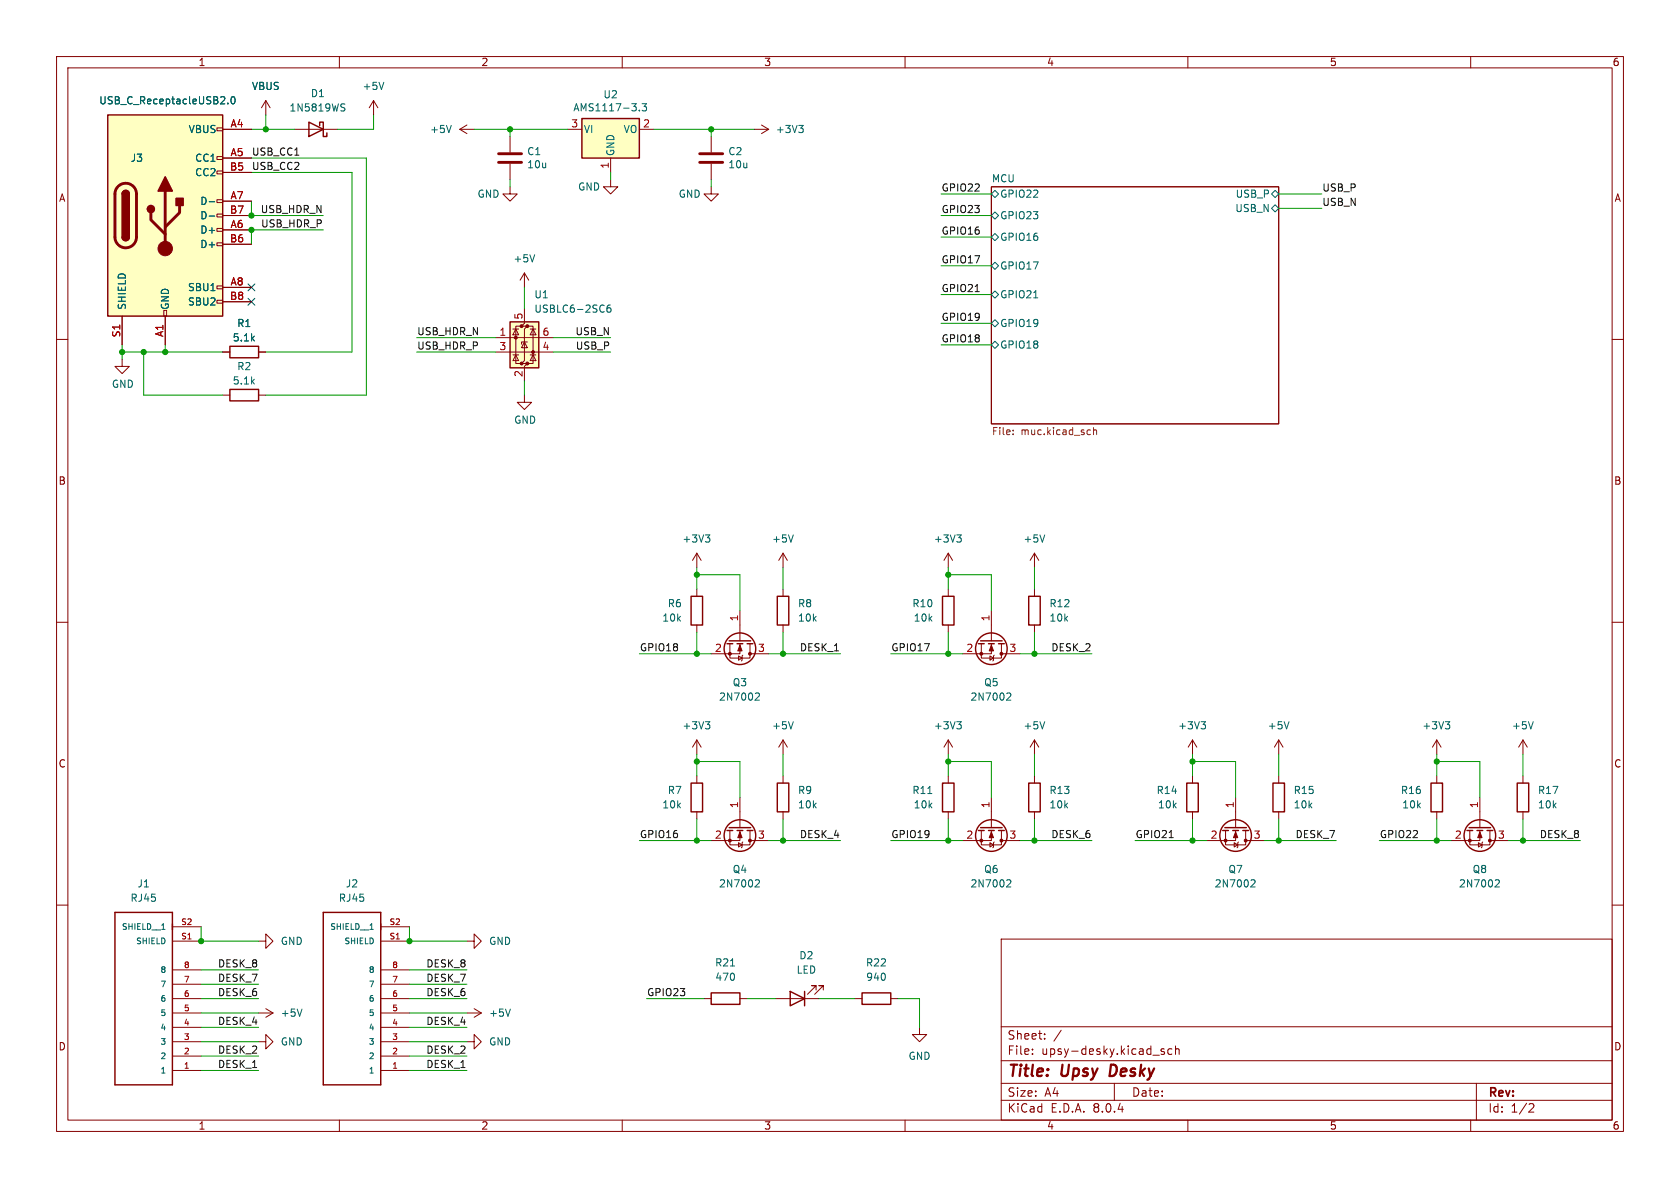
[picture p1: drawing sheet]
<svg xmlns="http://www.w3.org/2000/svg" width="297mm" height="210mm" viewBox="0 0 297 210" stroke-linecap="round" stroke-linejoin="round" font-family="sans-serif">
<g fill="none" stroke="#840000" stroke-width=".18">
<path d="M10 10h277v190h-277zM12 12h273v186h-273zM60 10v2M110 10v2M160 10v2M210 10v2M260 10v2M107.9 31.8v1.2h1.3l-1.3 1.3-1.2-1.3h1.2M125.7 24.1v2.8M125.7 29v2.8M133.3 22.9h2.6M134.6 22.1l1.3 .8"/>
<path d="M135.9 22.9l-1.3 .7M175.3 33h50.8v41.9h-50.8zM10 60h2M285 60h2M21.6 63.5v1.3h1.3l-1.3 1.2-1.3-1.2h1.3M10 110h2M285 110h2M123.2 137.2v1.2M138.4 130.8l-.7 1.3M138.4 130.8v2.6M138.4 130.8l.8 1.3M167.6 130.8l-.7 1.3"/>
<path d="M167.6 130.8v2.6M167.6 130.8l.8 1.3M182.9 130.8l-.8 1.3M182.9 130.8v2.6M182.9 130.8l.7 1.3M10 160h2M123.2 143.5v1.3M173.5 146.8v2.6h3.5v-2.6M175 149l.6 .4-.6 .3zM175.3 146.8v1.8h-5.1M175.3 141v5.3M175.8 148.8l-.2 .2v.7l-.1 .2"/>
<path d="M177 148.6h3.3M216.7 146.8v2.6h3.5v-2.6M218.2 149l.6 .4-.6 .3zM218.4 146.8v1.8h-5M218.4 141v5.3M218.9 148.8l-.1 .2v.7l-.1 .2M220.2 148.6h3.3M285 160h2M177 166h108v32h-108zM60 198v2M82.5 184.2h1.3v-1.3l1.3 1.3-1.3 1.2v-1.2M110 198v2"/>
<path d="M160 198v2M177 194.5h108M177 191.5h108M177 187.5h108M177 181.5h108M182.5 186.3v.1M182.5 185.5v.1M184.7 183.6v.1M184.7 182.8v.1M187.6 182.1l-1.3 2M197 191.5v3M205.8 185.5l-.3-.1-.3 .2 .1 .2 .5 .2v.3h-.6"/>
<path d="M207.2 185.5l-.5-.1-.2 .3v.4l.1 .2h.6M207.8 185.5l.2-.1 .4 .1 .1 .9M207.8 184.9v1.5M210 198v2M260 198v2M261 191.5v6.5M270.5 195.1l.5 .1 .2 .3-1 1.1h1"/>
</g>
<path d="M196.4 188.2l-.2 2h.4" fill="none" stroke="#840000" stroke-width=".4"/>
<g fill="none" stroke="#006464" stroke-width=".18">
<path d="M141.2 22.2h.8l-.4 .5M141.8 22.7l.2 .2v.3l-.2 .2M175.3 34.3l.6-.6 .6 .6-.6 .6zM175.3 38.1l.6-.6 .6 .6-.6 .6zM224.8 34.3l.6-.6 .7 .6-.7 .6zM224.8 36.8l.6-.6 .7 .6-.7 .7zM175.3 41.9l.6-.6 .6 .6-.6 .6zM175.3 47l.6-.6 .6 .6-.6 .6zM175.3 52.1l.6-.7 .6 .7-.6 .6zM175.3 57.2l.6-.7 .6 .7-.6 .6zM182.7 52.6h.8M175.3 61l.6-.7 .6 .7-.6 .6z"/>
<path d="M140.2 127.6l-.4 1.2M169.2 127.6h.7l-.4 .5M169.7 128.1l.2 .2v.3l-.2 .2M184.7 127.6l-.4 1.2M178.2 155.5l.4 .1 .1 .3-.8 .9h.8M221.3 155.5l.5 .1 .1 .3-.8 .9h.8"/>
</g>
<path d="M179.1 76.7v.1M179.1 76.1v.1M192.7 76l.1 .1M192.8 76.8h-.1M193.3 75.6v1.2M193.3 76.1l.2-.1 .3 .1 .1 .7" fill="none" stroke="#725600" stroke-width=".18"/>
<g fill="none" stroke="#840000" stroke-width=".25">
<path d="M122.2 138.4h2v5.1h-2zM173 146.8h1M173.4 146.3h3.8M174.8 146.8h1M176.5 146.8h1M216.2 146.8h1M216.5 146.3h3.8M217.9 146.8h1M219.7 146.8h1"/>
<circle cx="175.3" cy="147.7" r="2.79"/>
<circle cx="218.4" cy="147.7" r="2.79"/>
</g>
<path d="M123.7 28.7h4.1M123.7 27.2h4.1" fill="none" stroke="#840000" stroke-width=".51"/>
<g fill="#840000" stroke="#840000" stroke-width=".18">
<path d="M175.3 147.1l.3 1h-.7z"/>
<path d="M218.4 147.1l.4 1h-.7z"/>
<circle cx="173.5" cy="148.6" r=".25"/>
<circle cx="177" cy="148.6" r=".25"/>
<circle cx="216.7" cy="148.6" r=".25"/>
<circle cx="220.2" cy="148.6" r=".25"/>
</g>
<path d="M102.9 21h10.1v6.9h-10.1z" fill="#ffffc2"/>
<g fill="none" stroke="#840000" stroke-width=".25">
<path d="M102.9 21h10.1v6.9h-10.1zM40.6 61.2h5.1v2h-5.1zM40.6 68.8h5.1v2.1h-5.1zM122.2 105.4h2v5.1h-2zM128.5 113.8h1M128.9 113.3h3.8M130.3 113.8h1M132.1 113.8h1M166.6 105.4h2.1v5.1h-2.1zM166.6 138.4h2.1v5.1h-2.1zM225 138.4h2.1v5.1h-2.1zM128.5 146.8h1"/>
<path d="M128.9 146.3h3.8M130.3 146.8h1M132.1 146.8h1"/>
<circle cx="130.8" cy="114.7" r="2.79"/>
<circle cx="130.8" cy="147.7" r="2.79"/>
</g>
<g fill="none" stroke="#840000" stroke-width=".18">
<path d="M81.3 22.9h2.5M81.3 22.9l1.2 .7M82.5 22.1l-1.2 .8M90.2 33v1.3h1.2l-1.2 1.3-1.3-1.3h1.3M90.2 24.1v2.8M90.2 29v2.8M100.3 22.9h2.6M107.9 27.9v2.6M113 22.9h2.6M92.7 48.3l-.8 1.2M92.7 48.3v2.5M92.7 48.3l.8 1.2"/>
<path d="M39.4 62.2h1.2M39.4 69.9h1.2M45.7 62.2h1.3M45.7 69.9h1.3M92.7 69.9v1.2h1.3l-1.3 1.3-1.3-1.3h1.3M138.4 97.8l-.7 1.3M138.4 97.8v2.5M138.4 97.8l.8 1.3M167.6 97.8v2.5M167.6 97.8l-.7 1.3M167.6 97.8l.8 1.3M123.2 104.1v1.3"/>
<path d="M123.2 110.5v1.3M129 113.8v2.5h3.6v-2.5M130.6 116l.6 .3-.6 .4zM130.8 113.8v1.8h-5.1M130.8 108v5.3M131.3 115.8l-.1 .2v.7l-.1 .1M132.6 115.6h3.3M167.6 104.1v1.3M167.6 110.5v1.3M123.2 130.8l-.8 1.3M123.2 130.8v2.6M123.2 130.8l.8 1.3"/>
<path d="M167.6 137.2v1.2M226.1 130.8v2.6M226.1 137.2v1.2M226.1 130.8l-.8 1.3M226.1 130.8l.7 1.3M254 130.8l-.8 1.3M254 130.8v2.6M254 130.8l.8 1.3M129 146.8v2.6h3.6v-2.6M130.6 149l.6 .4-.6 .3zM130.8 146.8v1.8h-5.1M130.8 141v5.3"/>
<path d="M131.3 148.8l-.1 .2v.7l-.1 .2M132.6 148.6h3.3M167.6 143.5v1.3M226.1 143.5v1.3M162.6 181.6v1.3h1.2l-1.2 1.3-1.3-1.3h1.3"/>
</g>
<g fill="none" stroke="#006464" stroke-width=".18">
<path d="M113 19.5v.1M113.5 18.3h.8l-.4 .5 .3 .1v.6l-.1 .1-.6-.1M79.8 22.2l-.4 1.2M94.5 45l-.4 1.3M140.2 94.6l-.4 1.2M169.2 94.6h.7l-.4 .4M169.7 95l.2 .3v.3l-.2 .2M124.7 127.6h.8l-.4 .5M125.2 128.1l.3 .2v.3l-.3 .2M133.7 122.5l.4 .1 .2 .3-.8 .9h.8M227.9 127.6l-.4 1.2M255.5 127.6h.8l-.4 .5"/>
<path d="M256.1 128.1l.2 .2v.3l-.2 .2M133.7 155.5l.4 .1 .2 .3-.8 .9h.8M164 140.3h.7"/>
</g>
<path d="M88.1 28.7h4.1M88.1 27.2h4.1" fill="none" stroke="#840000" stroke-width=".51"/>
<g fill="#840000" stroke="#840000" stroke-width=".18">
<path d="M130.8 147.1l.4 1h-.8z"/>
<path d="M130.8 114l.4 1.1h-.8z"/>
<circle cx="129" cy="148.6" r=".25"/>
<circle cx="132.6" cy="148.6" r=".25"/>
<circle cx="129" cy="115.6" r=".25"/>
<circle cx="132.6" cy="115.6" r=".25"/>
</g>
<path d="M90.2 56.9h5v8.1h-5z" fill="#ffffc2"/>
<g fill="#840000" stroke="#840000" stroke-width=".18">
<circle cx="91.2" cy="59.7" r=".25"/>
<circle cx="92.2" cy="64.3" r=".25"/>
<circle cx="92.2" cy="57.7" r=".25"/>
<circle cx="93.2" cy="64.3" r=".25"/>
<circle cx="93.2" cy="57.7" r=".25"/>
<circle cx="94.2" cy="62.2" r=".25"/>
</g>
<g fill="none" stroke="#840000" stroke-width=".18">
<path d="M125.7 33v1.3h1.3l-1.3 1.3-1.2-1.3h1.2M87.6 59.7h10.2M90.7 58.2h1M91.2 58.2l.5 1h-1zM92.2 57.7h-1v6.6h1M92.7 54.6v2.6l-.5 .5h1l-.5 .5v5.6l-.5 .5h1l-.5 .5v2.5M93.2 57.7h1v6.6h-1M93.7 58.2h1M94.2 58.2l.5 1h-1zM87.6 62.2h10.2M90.7 62.7h1M91.2 62.7l.5 1.1h-1z"/>
<path d="M92.7 60.5l.5 1h-1zM93.2 60.5h-1v.3M93.7 62.7h1M94.2 62.7l.5 1.1h-1zM254 137.2v1.2M254 143.5v1.3"/>
</g>
<path d="M90.2 56.9h5v8.1h-5zM253 138.4h2v5.1h-2z" fill="none" stroke="#840000" stroke-width=".25"/>
<path d="M107.9 53.9l-.4 .1a.85 .85 0 0 0 0 1.2l.5-.1v-.5l-.2-.2-.4 .1-.1 .1" fill="none" stroke="#006464" stroke-width=".18"/>
<path d="M19 20.3h20.4v35.6h-20.4z" fill="#ffffc2"/>
<g fill="none" stroke="#840000" stroke-width=".18">
<path d="M47 17.8l-.8 1.3M47 17.8v2.5M47 17.8l.8 1.3M66 17.8l-.7 1.3M66 17.8v2.5M66 17.8l.8 1.3M38.4 37.8h1v.6h-1zM38.4 35.3h1v.5h-1zM38.4 30.2h1v.5h-1zM38.4 27.7h1v.5h-1zM38.4 22.6h1v.5h-1zM39.4 22.9h5"/>
<path d="M39.4 27.9h5M39.4 35.6h5M39.4 30.5h5M39.4 38.1h5M52.1 22.9h7.6M21.6 55.9v5.1M29 54.9h.5v1h-.5zM29.2 55.9v5.1M38.4 53.1h1v.5h-1zM38.4 50.5h1v.6h-1zM38.4 42.9h1v.5h-1zM38.4 40.4h1v.5h-1z"/>
<path d="M39.4 40.6h5M39.4 50.8h5M39.4 43.2h5M39.4 53.3h5M39.4 62.2h1.2M45.7 62.2h1.3M123.2 97.8l-.8 1.3M123.2 97.8v2.5M123.2 97.8l.8 1.3M182.9 97.8v2.5M182.9 97.8l-.8 1.3M182.9 97.8l.7 1.3"/>
<path d="M138.4 104.1v1.3M138.4 110.5v1.3M173.5 113.8v2.5h3.5v-2.5M175 116l.6 .3-.6 .4zM175.3 113.8v1.8h-5.1M175.3 108v5.3M175.8 115.8l-.2 .2v.7l-.1 .1M177 115.6h3.3M182.9 104.1v1.3M182.9 110.5v1.3M138.4 137.2v1.2M182.9 137.2v1.2"/>
<path d="M210.8 130.8l-.7 1.3M210.8 130.8v2.6M210.8 137.2v1.2M210.8 130.8l.8 1.3M269.2 130.8v2.6M269.2 137.2v1.2M269.2 130.8l-.7 1.3M269.2 130.8l.8 1.3M138.4 143.5v1.3M182.9 143.5v1.3M210.8 143.5v1.3M259.8 146.8v2.6h3.6v-2.6"/>
<path d="M261.4 149l.6 .4-.6 .3zM261.6 146.8v1.8h-5.1M261.6 141v5.3M262.1 148.8l-.1 .2v.7l-.1 .2M263.4 148.6h3.3M269.2 143.5v1.3M30.5 176.5h5.1M30.5 179.1h5.1M30.5 174h5.1M30.5 171.5h5.1M30.5 166.4h5.1M30.5 163.8h5.1"/>
<path d="M45.7 166.4h1.3v-1.3l1.3 1.3-1.3 1.2v-1.2M45.7 179.1h2.6M47 178.3l1.3 .8M48.3 179.1l-1.3 .7M67.3 176.5h5.1M67.3 179.1h5.1M67.3 174h5.1M67.3 171.5h5.1M67.3 166.4h5.1M67.3 163.8h5.1M82.5 166.4h1.3v-1.3l1.3 1.3-1.3 1.2v-1.2M82.5 179.1h2.6"/>
<path d="M83.8 178.3l1.3 .8M85.1 179.1l-1.3 .7M124.5 176.5h1.2M130.8 176.5h1.3M137.2 176.5h7.6M144.3 175v-.8h-.8h.8l-1.6 1.6M145.5 175v-.8h-.7h.7l-1.5 1.6M151.1 176.5h1.3M157.5 176.5h1.2M30.5 189.2h5.1M30.5 186.7h5.1M30.5 184.2h5.1"/>
<path d="M30.5 181.6h5.1M45.7 184.2h1.3v-1.3l1.3 1.3-1.3 1.2v-1.2M67.3 189.2h5.1M67.3 186.7h5.1M67.3 184.2h5.1M67.3 181.6h5.1"/>
</g>
<g fill="none" stroke="#840000" stroke-width=".25">
<path d="M19 20.3h20.4v35.6h-20.4zM21.6 34.3a.64 .64 0 0 1 .6-.6 .64 .64 0 0 1 .7 .6M54.6 21.6l2.5 1.3-2.5 1.2zM56.5 22.2v-.6h.6v2.5h.7v-.6M21.6 41.9a.64 .64 0 0 0 .6 .6 .64 .64 0 0 0 .7-.6M137.4 105.4h2v5.1h-2zM173 113.8h1M173.4 113.3h3.8M174.8 113.8h1M176.5 113.8h1M181.9 105.4h2v5.1h-2zM137.4 138.4h2v5.1h-2z"/>
<path d="M181.9 138.4h2v5.1h-2zM209.8 138.4h2v5.1h-2zM268.2 138.4h2.1v5.1h-2.1zM259.3 146.8h1M259.7 146.3h3.8M261.1 146.8h1M262.9 146.8h1M20.3 161.3h10.2v30.5h-10.2zM57.1 161.3h10.2v30.5h-10.2zM125.7 175.5h5.1v2h-5.1zM139.7 175.3l2.5 1.2-2.5 1.3zM142.2 175.3v2.5"/>
<path d="M152.4 175.5h5.1v2h-5.1z"/>
<circle cx="175.3" cy="114.7" r="2.79"/>
<circle cx="261.6" cy="147.7" r="2.79"/>
</g>
<path d="M20.9 33a1.9 1.9 0 0 1 2-.5 1.9 1.9 0 0 1 1.2 1.8v7.6a1.91 1.91 0 0 1-1.9 1.9 1.91 1.91 0 0 1-1.9-1.9v-7.8l.2-.6zM26.7 37.6v1.3l2.5 2.5M29.2 33.8v10.1M31.7 36.3v1.3l-2.5 2.5" fill="none" stroke="#840000" stroke-width=".51"/>
<g fill="#840000" stroke="#840000" stroke-width=".25">
<path d="M21.6 41.9h1.3a.64 .64 0 0 1-.7 .6 .64 .64 0 0 1-.6-.6z"/>
<path d="M21.6 34.3h1.3v7.6h-1.3z"/>
<path d="M21.8 33.8a.64 .64 0 0 1 .7-.1 .64 .64 0 0 1 .4 .6h-1.3z"/>
<path d="M29.2 31.2l1.3 2.6h-2.6z"/>
<path d="M31.1 35.1h1.3v1.2h-1.3z"/>
<circle cx="26.7" cy="37" r=".63"/>
</g>
<g fill="#840000" stroke="#840000" stroke-width=".18">
<path d="M261.6 147.1l.4 1h-.8z"/>
<path d="M175.3 114l.3 1.1h-.7z"/>
<circle cx="29.2" cy="43.9" r="1.27"/>
<circle cx="259.8" cy="148.6" r=".25"/>
<circle cx="263.4" cy="148.6" r=".25"/>
<circle cx="173.5" cy="115.6" r=".25"/>
<circle cx="177" cy="115.6" r=".25"/>
</g>
<g fill="none" stroke="#006464" stroke-width=".18">
<path d="M40.3 18.2v.2M41 17.2l.1-.1a.68 .68 0 0 1 .5 .6 .68 .68 0 0 1-.5 .7l-.1-.2-.2-.3zM60.5 18.4h.5M60.5 19l.4 .1 .1 .3-.3 .2h-.3M67.9 14.5l-.5 1.3M37 35.7h1M37 38.2h1M124.7 94.6h.8l-.4 .4M125.2 95l.3 .3v.3l-.3 .2M184.7 94.6l-.4 1.2M178.2 122.5l.4 .1 .1 .3-.8 .9h.8M212.3 127.6h.8l-.4 .5"/>
<path d="M212.9 128.1l.2 .2v.3l-.2 .2M271.1 127.6l-.5 1.2M264.5 155.5l.4 .1 .2 .3-.8 .9h.8M28.6 164.3h.6M53.4 178.4l-.4 1.2M65.4 164.3h.6M90.2 178.4l-.4 1.2M129.1 170.8h.8"/>
</g>
<path d="M172.4 51.6h.7M206.7 148.1h.7" fill="none" stroke="#0f0f0f" stroke-width=".18"/>
<g fill="none" stroke="#009600" stroke-width=".18">
<path d="M44.4 22.9h7.7M44.4 35.6v2.5h12.7M44.4 30.5h17.8v31.7h-15.2M44.4 27.9h20.4v42h-17.8M47 20.3v2.6M66 20.3v2.6h-6.3M83.8 22.9h16.5M90.2 22.9v1.2M90.2 31.8v1.2M107.9 30.5v1.3M115.6 22.9h17.7M125.7 22.9v1.2"/>
<path d="M125.7 31.8v1.2M166.4 34.3h8.9M166.4 38.1h8.9M226.1 34.3h7.6M226.1 36.8h7.6M57.1 40.6h-12.7v2.6M73.7 59.7h13.9M92.7 50.8v3.8M97.8 59.7h10.1M166.4 41.9h8.9M166.4 47h8.9M166.4 52.1h8.9"/>
<path d="M166.4 57.2h8.9M21.6 62.2h17.8M21.6 61v2.5M25.4 62.2v7.7h14M29.2 61v1.2M73.7 62.2h13.9M92.7 67.3v2.6M97.8 62.2h10.1M166.4 61h8.9M113 115.6h12.7M123.2 101.6h7.6v6.4M123.2 100.3v3.8"/>
<path d="M123.2 111.8v3.8M135.9 115.6h12.7M138.4 100.3v3.8M138.4 111.8v3.8M157.5 115.6h12.7M167.6 101.6h7.7v6.4M167.6 100.3v3.8M167.6 111.8v3.8M180.3 115.6h12.7M182.9 100.3v3.8M182.9 111.8v3.8M123.2 134.6h7.6v6.4"/>
<path d="M123.2 133.4v3.8M138.4 133.4v3.8M167.6 134.6h7.7v6.4M167.6 133.4v3.8M182.9 133.4v3.8M210.8 134.6h7.6v6.4M210.8 133.4v3.8M226.1 133.4v3.8M254 134.6h7.6v6.4M254 133.4v3.8M269.2 133.4v3.8M113 148.6h12.7"/>
<path d="M123.2 144.8v3.8M135.9 148.6h12.7M138.4 144.8v3.8M157.5 148.6h12.7M167.6 144.8v3.8M180.3 148.6h12.7M182.9 144.8v3.8M200.7 148.6h12.7M210.8 144.8v3.8M223.5 148.6h12.7M226.1 144.8v3.8M243.8 148.6h12.7"/>
<path d="M254 144.8v3.8M266.7 148.6h12.7M269.2 144.8v3.8M35.6 176.5h10.1M35.6 179.1h10.1M35.6 163.8v2.6h10.1M35.6 174h10.1M35.6 171.5h10.1M72.4 176.5h10.1M72.4 179.1h10.1M72.4 174h10.1M72.4 171.5h10.1"/>
<path d="M72.4 163.8v2.6h10.1M114.3 176.5h10.2M132.1 176.5h5.1M144.8 176.5h6.3M158.7 176.5h3.9v5.1M35.6 181.6h10.1M35.6 184.2h10.1M35.6 186.7h10.1M35.6 189.2h10.1M72.4 181.6h10.1M72.4 184.2h10.1M72.4 186.7h10.1"/>
<path d="M72.4 189.2h10.1"/>
</g>
<path d="M43.8 52.7l1.3 1.2M43.8 50.2l1.3 1.2M45.1 52.7l-1.3 1.2M45.1 50.2l-1.3 1.2" fill="none" stroke="#000084" stroke-width=".18"/>
<g fill="#009600" stroke="#009600" stroke-width=".18">
<circle cx="44.4" cy="40.6" r=".46"/>
<circle cx="44.4" cy="38.1" r=".46"/>
<circle cx="21.6" cy="62.2" r=".46"/>
<circle cx="25.4" cy="62.2" r=".46"/>
<circle cx="47" cy="22.9" r=".46"/>
<circle cx="29.2" cy="62.2" r=".46"/>
<circle cx="35.6" cy="166.4" r=".46"/>
<circle cx="125.7" cy="22.9" r=".46"/>
<circle cx="90.2" cy="22.9" r=".46"/>
<circle cx="72.4" cy="166.4" r=".46"/>
<circle cx="123.2" cy="115.6" r=".46"/>
<circle cx="138.4" cy="148.6" r=".46"/>
<circle cx="123.2" cy="148.6" r=".46"/>
<circle cx="123.2" cy="134.6" r=".46"/>
<circle cx="167.6" cy="148.6" r=".46"/>
<circle cx="167.6" cy="134.6" r=".46"/>
<circle cx="182.9" cy="148.6" r=".46"/>
<circle cx="210.8" cy="148.6" r=".46"/>
<circle cx="269.2" cy="148.6" r=".46"/>
<circle cx="254" cy="148.6" r=".46"/>
<circle cx="226.1" cy="148.6" r=".46"/>
<circle cx="254" cy="134.6" r=".46"/>
<circle cx="167.6" cy="101.6" r=".46"/>
<circle cx="167.6" cy="115.6" r=".46"/>
<circle cx="123.2" cy="101.6" r=".46"/>
<circle cx="138.4" cy="115.6" r=".46"/>
<circle cx="210.8" cy="134.6" r=".46"/>
<circle cx="182.9" cy="115.6" r=".46"/>
</g>
<g font-size="2.8" fill="#840000">
<text x="178" y="190.9">Title:</text>
<text x="187.7" y="190.9">Upsy</text>
<text x="197" y="190.9">Desky</text>
</g>
<g font-size="2.1" fill="#840000">
<text x="178" y="184">Sheet:</text>
<text x="178" y="186.7">File:</text>
<text x="184.1" y="186.7">upsy-desky.kicad_sch</text>
<text x="178" y="196.9">KiCad</text>
<text x="178" y="194.1">Size:</text>
<text x="184.7" y="194.1">A4</text>
<text x="185.7" y="196.9">E.D.A.</text>
<text x="193.3" y="196.9">8.0.4</text>
<text x="200" y="194.1">Date:</text>
<text x="263" y="194.3">Rev:</text>
<text x="263" y="196.9">Id:</text>
<text x="267.1" y="196.9">1/2</text>
</g>
<g font-size="1.8" fill="#840000">
<text x="35" y="11.9">1</text>
<text x="85" y="11.9">2</text>
<text x="135" y="11.9">3</text>
<text x="185" y="11.9">4</text>
<text x="235" y="11.9">5</text>
<text x="285" y="11.9">6</text>
<text x="10.3" y="35.9">A</text>
<text x="285.3" y="35.9">A</text>
<text x="10.3" y="85.9">B</text>
<text x="285.3" y="85.9">B</text>
<text x="10.3" y="135.9">C</text>
<text x="285.3" y="135.9">C</text>
<text x="10.3" y="185.9">D</text>
<text x="285.3" y="185.9">D</text>
<text x="35" y="199.9">1</text>
<text x="85" y="199.9">2</text>
<text x="135" y="199.9">3</text>
<text x="185" y="199.9">4</text>
<text x="235" y="199.9">5</text>
<text x="285" y="199.9">6</text>
</g>
<g font-size="1.8" fill="#006464">
<text x="44.4" y="16.1">VBUS</text>
<text x="54.9" y="17.4">D1</text>
<text x="64" y="16.1">+5V</text>
<text x="106.6" y="17.6">U2</text>
<text x="17.4" y="18.6">USB_C_ReceptacleUSB2.0</text>
<text x="33.3" y="23.7">VBUS</text>
<text x="51.1" y="19.9">1N5819WS</text>
<text x="75.9" y="23.7">+5V</text>
<text x="101.3" y="19.9">AMS1117-3.3</text>
<text x="103.1" y="23.7">VI</text>
<text x="110.2" y="23.7">VO</text>
<text x="137.1" y="23.7">+3V3</text>
<text x="23" y="28.8">J3</text>
<text x="34.4" y="28.8">CC1</text>
<text x="93.1" y="27.6">C1</text>
<text x="93.1" y="29.9">10u</text>
<text x="108.8" y="27.7" transform="rotate(-90 108.8 27.7)">GND</text>
<text x="128.7" y="27.6">C2</text>
<text x="128.7" y="29.9">10u</text>
<text x="34.4" y="31.3">CC2</text>
<text x="84.3" y="35.2">GND</text>
<text x="102.1" y="33.9">GND</text>
<text x="119.9" y="35.2">GND</text>
<text x="175.3" y="32.3">MCU</text>
<text x="176.7" y="35.2">GPIO22</text>
<text x="218.3" y="35.2">USB_P</text>
<text x="35.3" y="41.5">D+</text>
<text x="35.3" y="36.4">D-</text>
<text x="35.3" y="39">D-</text>
<text x="176.7" y="39">GPIO23</text>
<text x="218.3" y="37.7">USB_N</text>
<text x="35.3" y="44">D+</text>
<text x="90.7" y="46.6">+5V</text>
<text x="176.7" y="42.8">GPIO16</text>
<text x="176.7" y="47.9">GPIO17</text>
<text x="33.1" y="51.7">SBU1</text>
<text x="94.4" y="52.9">U1</text>
<text x="176.7" y="52.9">GPIO21</text>
<text x="22.5" y="54.9" transform="rotate(-90 22.5 54.9)">SHIELD</text>
<text x="30.1" y="54.9" transform="rotate(-90 30.1 54.9)">GND</text>
<text x="33.1" y="54.2">SBU2</text>
<text x="41.8" y="58">R1</text>
<text x="94.4" y="55.5">USBLC6-2SC6</text>
<text x="176.7" y="58">GPIO19</text>
<text x="41.1" y="60.6">5.1k</text>
<text x="41.8" y="65.6">R2</text>
<text x="176.7" y="61.8">GPIO18</text>
<text x="19.7" y="68.8">GND</text>
<text x="41.1" y="68.2">5.1k</text>
<text x="90.8" y="75.1">GND</text>
<text x="120.5" y="96.1">+3V3</text>
<text x="136.4" y="96.1">+5V</text>
<text x="165" y="96.1">+3V3</text>
<text x="180.8" y="96.1">+5V</text>
<text x="118" y="107.5">R6</text>
<text x="141" y="107.5">R8</text>
<text x="161.2" y="107.5">R10</text>
<text x="185.4" y="107.5">R12</text>
<text x="117" y="110.1">10k</text>
<text x="141" y="110.1">10k</text>
<text x="161.4" y="110.1">10k</text>
<text x="185.4" y="110.1">10k</text>
<text x="127" y="124.1">2N7002</text>
<text x="129.4" y="121.5">Q3</text>
<text x="171.5" y="124.1">2N7002</text>
<text x="173.9" y="121.5">Q5</text>
<text x="120.5" y="129.1">+3V3</text>
<text x="136.4" y="129.1">+5V</text>
<text x="165" y="129.1">+3V3</text>
<text x="180.8" y="129.1">+5V</text>
<text x="208.2" y="129.1">+3V3</text>
<text x="224" y="129.1">+5V</text>
<text x="251.4" y="129.1">+3V3</text>
<text x="267.2" y="129.1">+5V</text>
<text x="117" y="143.1">10k</text>
<text x="118" y="140.6">R7</text>
<text x="141" y="140.6">R9</text>
<text x="141" y="143.1">10k</text>
<text x="161.2" y="140.6">R11</text>
<text x="161.4" y="143.1">10k</text>
<text x="185.4" y="143.1">10k</text>
<text x="185.4" y="140.6">R13</text>
<text x="204.4" y="140.6">R14</text>
<text x="204.6" y="143.1">10k</text>
<text x="228.6" y="143.1">10k</text>
<text x="228.6" y="140.6">R15</text>
<text x="247.6" y="140.6">R16</text>
<text x="247.8" y="143.1">10k</text>
<text x="271.8" y="140.6">R17</text>
<text x="271.8" y="143.1">10k</text>
<text x="129.4" y="154.5">Q4</text>
<text x="173.9" y="154.5">Q6</text>
<text x="217.1" y="154.5">Q7</text>
<text x="260.2" y="154.5">Q8</text>
<text x="23" y="159.6">RJ45</text>
<text x="24.2" y="157.1">J1</text>
<text x="59.8" y="159.6">RJ45</text>
<text x="61" y="157.1">J2</text>
<text x="127" y="157.1">2N7002</text>
<text x="171.5" y="157.1">2N7002</text>
<text x="214.6" y="157.1">2N7002</text>
<text x="257.8" y="157.1">2N7002</text>
<text x="49.5" y="167.2">GND</text>
<text x="86.4" y="167.2">GND</text>
<text x="126.3" y="171">R21</text>
<text x="126.4" y="173.6">470</text>
<text x="140.7" y="172.3">LED</text>
<text x="141.2" y="169.8">D2</text>
<text x="153" y="171">R22</text>
<text x="153" y="173.6">940</text>
<text x="49.5" y="179.9">+5V</text>
<text x="86.4" y="179.9">+5V</text>
<text x="49.5" y="185">GND</text>
<text x="86.4" y="185">GND</text>
<text x="160.5" y="187.6">GND</text>
</g>
<g font-size="1.8" fill="#a90000">
<text x="40.7" y="22.6">A4</text>
<text x="100.9" y="22.6">3</text>
<text x="113.6" y="22.6">2</text>
<text x="40.7" y="27.7">A5</text>
<text x="107.7" y="29.9" transform="rotate(-90 107.7 29.9)">1</text>
<text x="40.6" y="30.2">B5</text>
<text x="40.7" y="35.3">A7</text>
<text x="40.6" y="37.8">B7</text>
<text x="40.7" y="40.4">A6</text>
<text x="40.6" y="42.9">B6</text>
<text x="40.6" y="53.1">B8</text>
<text x="40.7" y="50.5">A8</text>
<text x="21.3" y="59.7" transform="rotate(-90 21.3 59.7)">S1</text>
<text x="29" y="59.7" transform="rotate(-90 29 59.7)">A1</text>
<text x="88.2" y="59.4">1</text>
<text x="92.5" y="56.6" transform="rotate(-90 92.5 56.6)">5</text>
<text x="95.8" y="59.4">6</text>
<text x="88.2" y="62">3</text>
<text x="95.8" y="62">4</text>
<text x="92.5" y="66.7" transform="rotate(-90 92.5 66.7)">2</text>
<text x="130.6" y="109.9" transform="rotate(-90 130.6 109.9)">1</text>
<text x="175" y="109.9" transform="rotate(-90 175 109.9)">1</text>
<text x="126.3" y="115.3">2</text>
<text x="133.9" y="115.3">3</text>
<text x="170.7" y="115.3">2</text>
<text x="178.4" y="115.3">3</text>
<text x="130.6" y="142.9" transform="rotate(-90 130.6 142.9)">1</text>
<text x="175" y="142.9" transform="rotate(-90 175 142.9)">1</text>
<text x="218.2" y="142.9" transform="rotate(-90 218.2 142.9)">1</text>
<text x="261.4" y="142.9" transform="rotate(-90 261.4 142.9)">1</text>
<text x="126.3" y="148.3">2</text>
<text x="133.9" y="148.3">3</text>
<text x="170.7" y="148.3">2</text>
<text x="178.4" y="148.3">3</text>
<text x="213.9" y="148.3">2</text>
<text x="221.5" y="148.3">3</text>
<text x="257.1" y="148.3">2</text>
<text x="264.7" y="148.3">3</text>
</g>
<g font-size="1.8" fill="#0f0f0f">
<text x="44.4" y="27.6">USB_CC1</text>
<text x="44.4" y="30.1">USB_CC2</text>
<text x="166.4" y="33.9">GPIO22</text>
<text x="233.7" y="33.9">USB_P</text>
<text x="46" y="37.8">USB_HDR_N</text>
<text x="46.1" y="40.3">USB_HDR_P</text>
<text x="166.4" y="37.8">GPIO23</text>
<text x="166.4" y="41.6">GPIO16</text>
<text x="233.7" y="36.5">USB_N</text>
<text x="166.4" y="46.6">GPIO17</text>
<text x="166.4" y="51.7">GPIO21</text>
<text x="73.7" y="59.3">USB_HDR_N</text>
<text x="101.6" y="59.3">USB_N</text>
<text x="166.4" y="56.8">GPIO19</text>
<text x="73.7" y="61.9">USB_HDR_P</text>
<text x="101.7" y="61.9">USB_P</text>
<text x="166.4" y="60.6">GPIO18</text>
<text x="113" y="115.2">GPIO18</text>
<text x="141.3" y="115.2">DESK_1</text>
<text x="157.5" y="115.2">GPIO17</text>
<text x="185.8" y="115.2">DESK_2</text>
<text x="113" y="148.2">GPIO16</text>
<text x="141.3" y="148.2">DESK_4</text>
<text x="157.5" y="148.2">GPIO19</text>
<text x="185.8" y="148.2">DESK_6</text>
<text x="200.7" y="148.2">GPIO21</text>
<text x="228.9" y="148.2">DESK_7</text>
<text x="243.8" y="148.2">GPIO22</text>
<text x="272.1" y="148.2">DESK_8</text>
<text x="38.4" y="173.6">DESK_7</text>
<text x="38.4" y="171.1">DESK_8</text>
<text x="75.3" y="173.6">DESK_7</text>
<text x="75.3" y="171.1">DESK_8</text>
<text x="38.4" y="176.2">DESK_6</text>
<text x="75.3" y="176.2">DESK_6</text>
<text x="114.3" y="176.2">GPIO23</text>
<text x="38.4" y="181.3">DESK_4</text>
<text x="75.3" y="181.3">DESK_4</text>
<text x="38.4" y="188.9">DESK_1</text>
<text x="38.4" y="186.3">DESK_2</text>
<text x="75.3" y="186.3">DESK_2</text>
<text x="75.3" y="188.9">DESK_1</text>
</g>
<g font-size="1.8" fill="#725600">
<text x="175.3" y="77.2">File:</text>
<text x="180.5" y="77.2">muc.kicad_sch</text>
</g>
<g font-size="1.4" fill="#006464">
<text x="21.4" y="164.6">SHIELD__1</text>
<text x="23.9" y="167.1">SHIELD</text>
<text x="58.3" y="164.6">SHIELD__1</text>
<text x="60.8" y="167.1">SHIELD</text>
<text x="28.2" y="172.2">8</text>
<text x="65.1" y="172.2">8</text>
<text x="28.2" y="179.8">5</text>
<text x="28.2" y="177.3">6</text>
<text x="28.2" y="174.7">7</text>
<text x="65.1" y="179.8">5</text>
<text x="65.1" y="177.3">6</text>
<text x="65.1" y="174.7">7</text>
<text x="28.2" y="184.9">3</text>
<text x="28.2" y="182.3">4</text>
<text x="65.1" y="184.9">3</text>
<text x="65.1" y="182.3">4</text>
<text x="28.2" y="190">1</text>
<text x="28.2" y="187.4">2</text>
<text x="65.1" y="190">1</text>
<text x="65.1" y="187.4">2</text>
</g>
<g font-size="1.4" fill="#a90000">
<text x="31.9" y="166.1">S1</text>
<text x="31.9" y="163.6">S2</text>
<text x="68.8" y="166.1">S1</text>
<text x="68.8" y="163.6">S2</text>
<text x="32.4" y="173.7">7</text>
<text x="32.4" y="171.2">8</text>
<text x="69.2" y="173.7">7</text>
<text x="69.2" y="171.2">8</text>
<text x="32.4" y="178.8">5</text>
<text x="32.4" y="176.3">6</text>
<text x="69.2" y="178.8">5</text>
<text x="69.2" y="176.3">6</text>
<text x="32.4" y="183.9">3</text>
<text x="32.4" y="181.4">4</text>
<text x="69.2" y="183.9">3</text>
<text x="69.2" y="181.4">4</text>
<text x="32.4" y="189">1</text>
<text x="32.4" y="186.4">2</text>
<text x="69.2" y="189">1</text>
<text x="69.2" y="186.4">2</text>
</g>
</svg>
